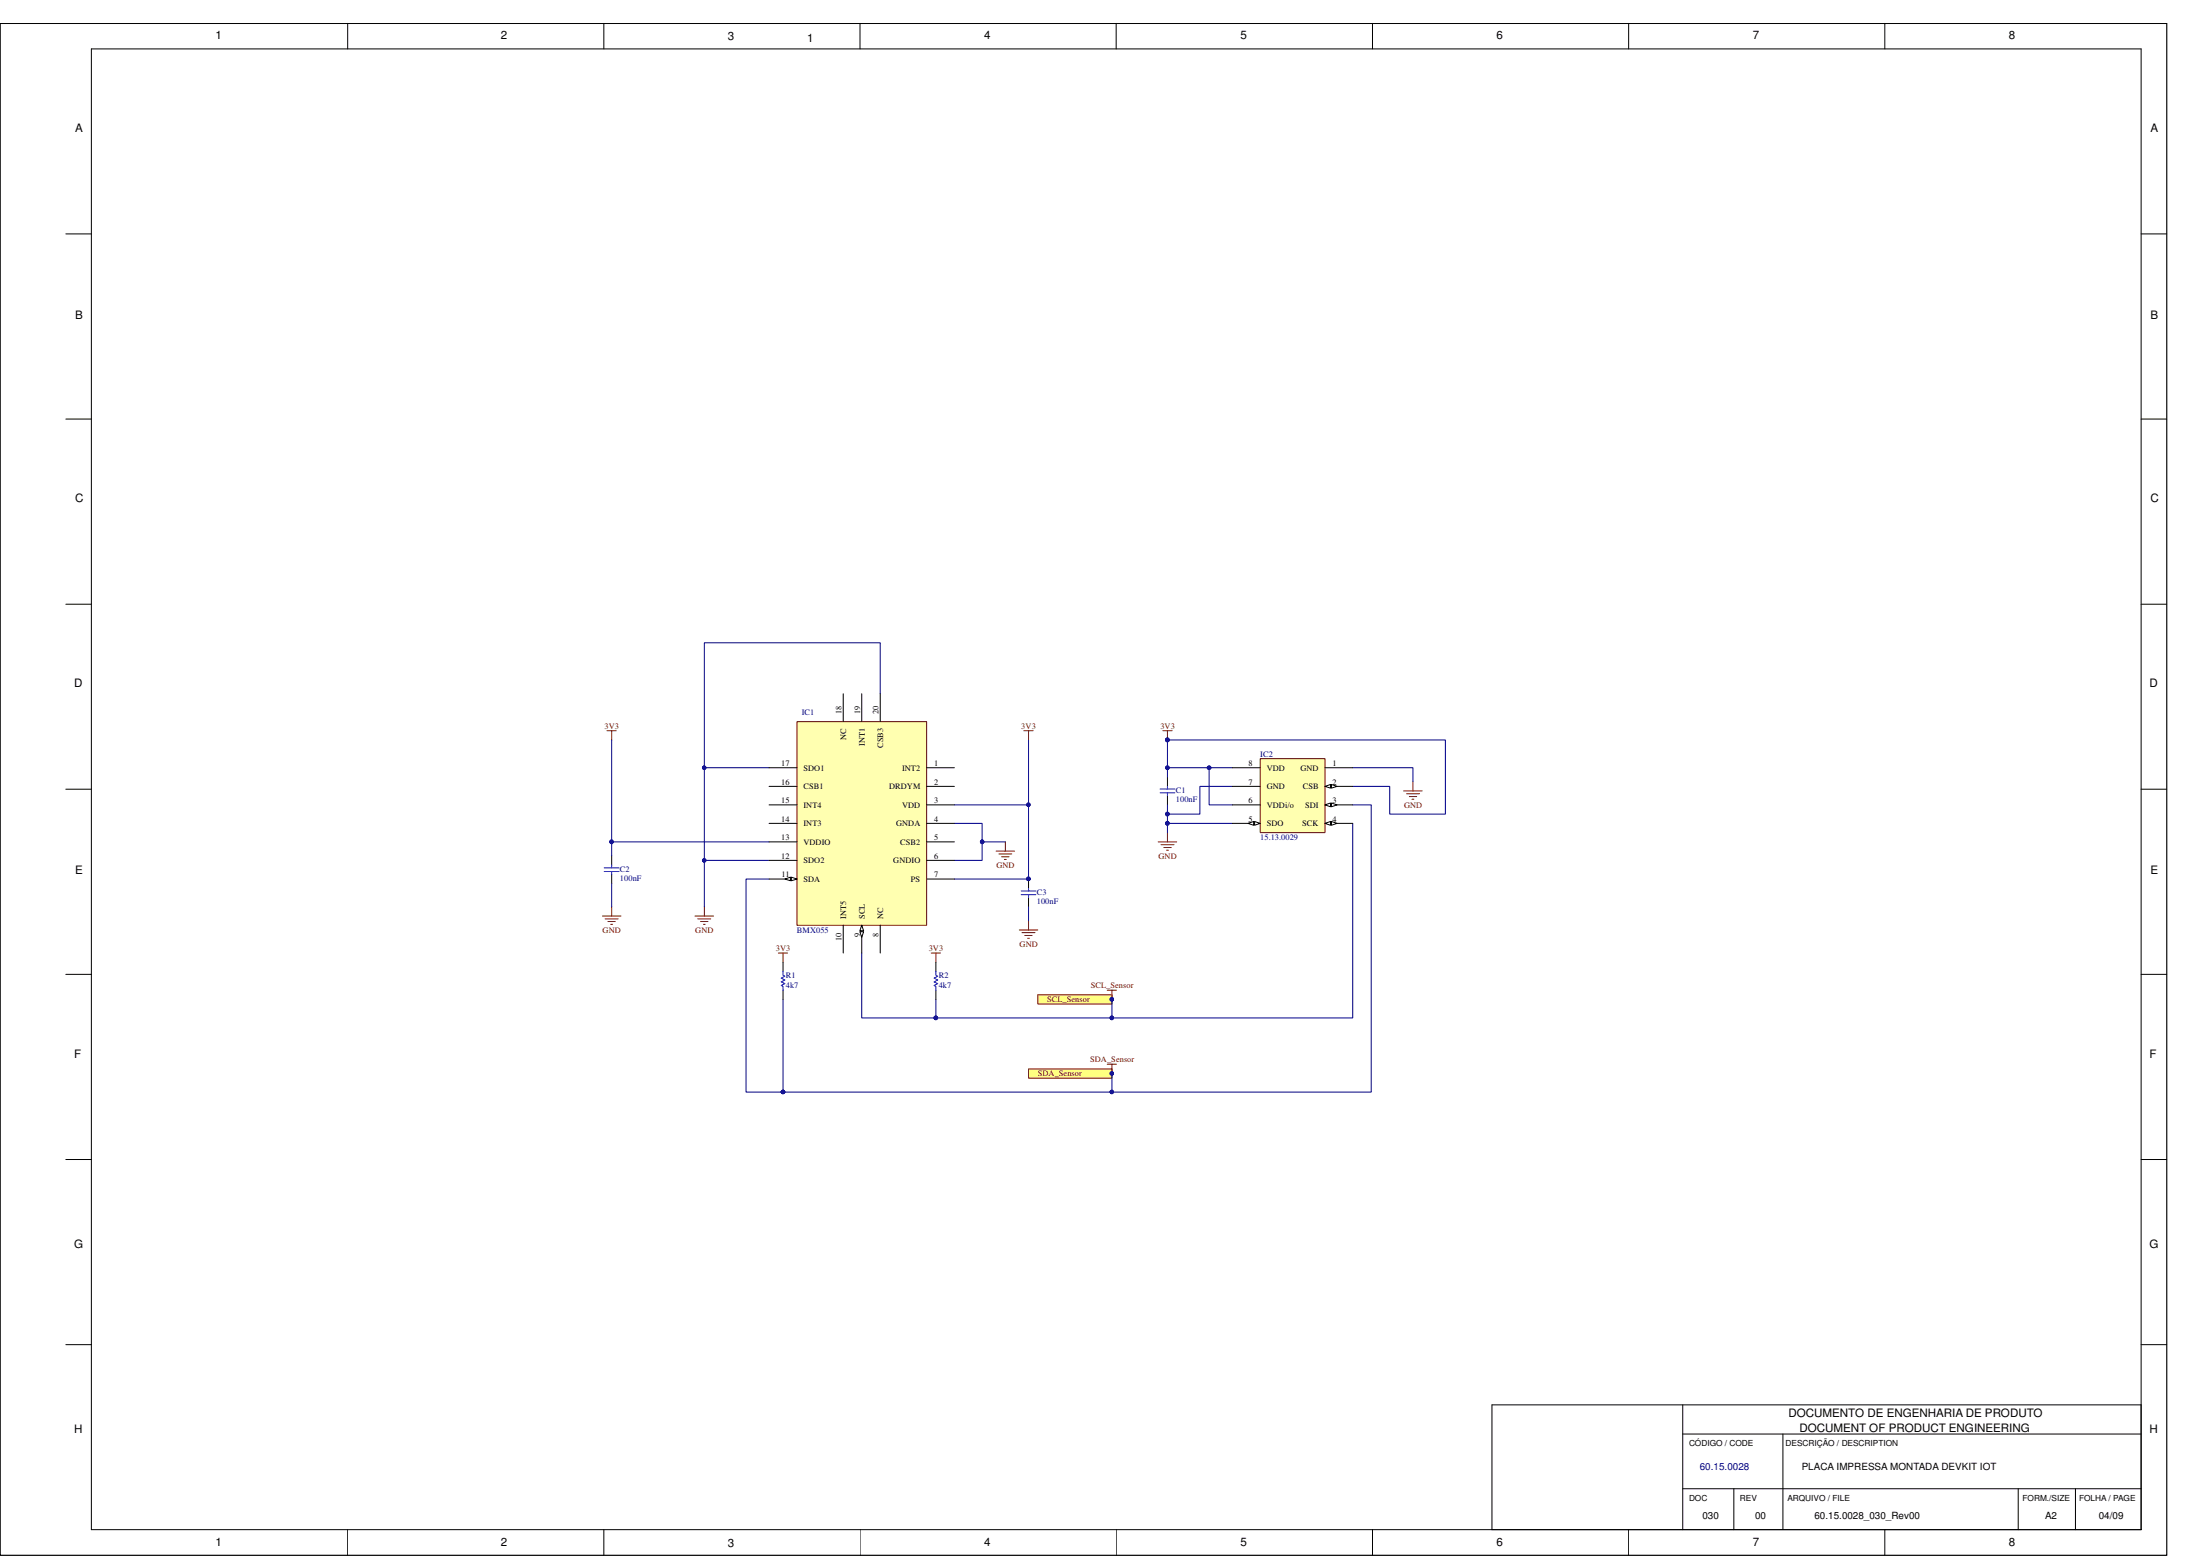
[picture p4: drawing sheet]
<svg xmlns="http://www.w3.org/2000/svg" width="594mm" height="420mm" viewBox="0 0 594 420" stroke-linecap="round" stroke-linejoin="round" font-family="sans-serif">
<g fill="none" stroke="#000" stroke-width=".27">
<path d="M.1 6.3h585v413.6h-585zM24.7 13.2h553.5v399.8h-553.5zM93.9 6.3v6.9M163.1 6.3v6.9M232.2 6.3v6.9M301.4 6.3v6.9M370.6 6.3v6.9M439.8 6.3v6.9M509 6.3v6.9M17.8 63.2h6.9M578.2 63.2h6.9M17.8 113.2h6.9"/>
<path d="M578.2 113.2h6.9M17.8 163.2h6.9M578.2 163.2h6.9M17.8 213.1h6.9M578.2 213.1h6.9M165.2 231.1v2.5M165.2 236.1v2.5M277.7 237.4v2.5M277.7 242.4v2.5M17.8 263.1h6.9M578.2 263.1h6.9M17.8 313.1h6.9"/>
<path d="M578.2 313.1h6.9M17.8 363.1h6.9M454.4 379.3v33.7M578.2 363.1h6.9M578.2 379.3h-175.3v33.7M454.4 387.2h123.8M481.4 387.2v25.8M93.9 413v7M163.1 413v7M232.2 413v7M301.4 413v7M370.6 413v7"/>
<path d="M439.8 413v7M454.4 402h123.8M468.2 402v11M509 413v7M545 402v11M560.4 402v11"/>
</g>
<path d="M163.1 234.4h4.1M163.1 235.3h4.1M165.2 233.6v.8M165.2 235.3v.8" fill="none" stroke="#00f" stroke-width=".27"/>
<circle cx="277.7" cy="237.3" r=".46" fill="#000080"/>
<circle cx="277.7" cy="237.3" r=".46" fill="none" stroke="#000080" stroke-width=".27"/>
<path d="M277.7 239.9v.7M275.8 240.6h3.9M275.8 241.6h3.9M277.7 241.6v.8" fill="none" stroke="#00f" stroke-width=".27"/>
<circle cx="277.7" cy="237.3" r=".46" fill="#000080"/>
<circle cx="277.7" cy="237.3" r=".46" fill="none" stroke="#000080" stroke-width=".27"/>
<path d="M315.2 209.8v2.5M315.2 214.8v2.5" fill="none" stroke="#000" stroke-width=".27"/>
<path d="M313.3 213.1h4M313.3 214.1h4M315.2 212.3v.8M315.2 214.1v.7" fill="none" stroke="#00f" stroke-width=".27"/>
<g fill="none" stroke="#800000" stroke-width=".27">
<path d="M163.9 197.3h2.5M165.2 197.3v2.5M276.5 197.3h2.5M277.7 197.3v2.5M314 197.3h2.5M315.2 197.3v2.5M269 229.8h5M269.7 230.6h3.5M270.5 231.4h2M271.2 232.1h.5M271.5 227.3v2.5M162.7 247.4h5"/>
<path d="M163.4 248.1h3.5M164.2 248.8h2M164.9 249.6h.5M165.2 244.9v2.5M210.2 257.3h2.5M211.4 257.3v2.5M251.5 257.3h2.5M252.7 257.3v2.5M275.2 251.1h5M276 251.8h3.5M276.7 252.6h2M277.5 253.4h.5"/>
<path d="M277.7 248.6v2.5"/>
</g>
<circle cx="315.2" cy="199.8" r=".49" fill="#000080"/>
<circle cx="315.2" cy="199.8" r=".49" fill="none" stroke="#000080" stroke-width=".27"/>
<path d="M379 213.6h5M379.8 214.3h3.5M380.6 215.1h2M381.3 215.8h.5M381.5 211.1v2.5M312.8 227.3h4.9M313.5 228.1h3.5M314.3 228.9h2M315 229.6h.5M315.2 224.8v2.5M299 287.4h2.5M300.3 287.4v2.5" fill="none" stroke="#800000" stroke-width=".27"/>
<circle cx="300.2" cy="289.9" r=".46" fill="#000080"/>
<circle cx="300.2" cy="289.9" r=".46" fill="none" stroke="#000080" stroke-width=".27"/>
<path d="M299 267.4h2.5M300.3 267.4v2.5" fill="none" stroke="#800000" stroke-width=".27"/>
<circle cx="300.2" cy="269.8" r=".46" fill="#000080"/>
<circle cx="300.2" cy="269.8" r=".46" fill="none" stroke="#000080" stroke-width=".27"/>
<path d="M280.2 268.6h20.1v2.5h-20.1z" fill-rule="evenodd" fill="#ffff80"/>
<path d="M280.2 268.6h20.1v2.5h-20.1z" fill="none" stroke="#800000" stroke-width=".27"/>
<circle cx="300.2" cy="269.8" r=".46" fill="#000080"/>
<circle cx="300.2" cy="269.8" r=".46" fill="none" stroke="#000080" stroke-width=".27"/>
<path d="M277.7 288.6h22.6v2.5h-22.6z" fill-rule="evenodd" fill="#ffff80"/>
<path d="M277.7 288.6h22.6v2.5h-22.6z" fill="none" stroke="#800000" stroke-width=".27"/>
<circle cx="300.2" cy="289.9" r=".46" fill="#000080"/>
<g fill="none" stroke="#000080" stroke-width=".27">
<path d="M207.7 232.3h-17.5v12.6"/>
<circle cx="300.2" cy="289.9" r=".46"/>
</g>
<path d="M187.7 247.4h5M188.4 248.1h3.5M189.2 248.8h2M189.9 249.6h.5M190.2 244.9v2.5" fill="none" stroke="#800000" stroke-width=".27"/>
<circle cx="190.2" cy="232.3" r=".46" fill="#000080"/>
<g fill="none" stroke="#000080" stroke-width=".27">
<path d="M207.7 227.3h-42.5v3.8"/>
<circle cx="190.2" cy="232.3" r=".46"/>
</g>
<circle cx="165.1" cy="227.3" r=".48" fill="#000080"/>
<g fill="none" stroke="#000080" stroke-width=".27">
<path d="M207.7 207.3h-17.5v25"/>
<circle cx="165.1" cy="227.3" r=".48"/>
</g>
<circle cx="190.2" cy="207.3" r=".46" fill="#000080"/>
<circle cx="190.2" cy="207.3" r=".46" fill="none" stroke="#000080" stroke-width=".27"/>
<circle cx="190.2" cy="232.3" r=".46" fill="#000080"/>
<g fill="none" stroke="#000080" stroke-width=".27">
<path d="M207.7 237.4h-6.2v57.5h9.9"/>
<circle cx="190.2" cy="232.3" r=".46"/>
</g>
<circle cx="211.4" cy="294.9" r=".48" fill="#000080"/>
<g fill="none" stroke="#000080" stroke-width=".27">
<path d="M300.3 289.9v5h-88.9"/>
<circle cx="211.4" cy="294.9" r=".48"/>
</g>
<circle cx="211.4" cy="294.9" r=".48" fill="#000080"/>
<circle cx="211.4" cy="294.9" r=".48" fill="none" stroke="#000080" stroke-width=".27"/>
<circle cx="300.2" cy="294.9" r=".46" fill="#000080"/>
<circle cx="300.2" cy="294.9" r=".46" fill="none" stroke="#000080" stroke-width=".27"/>
<circle cx="300.2" cy="289.9" r=".46" fill="#000080"/>
<g fill="none" stroke="#000080" stroke-width=".27">
<path d="M365.3 222.3v52.6h-132.6v-17.6"/>
<circle cx="300.2" cy="289.9" r=".46"/>
</g>
<circle cx="252.7" cy="274.8" r=".49" fill="#000080"/>
<circle cx="252.7" cy="274.8" r=".49" fill="none" stroke="#000080" stroke-width=".27"/>
<circle cx="300.2" cy="274.8" r=".48" fill="#000080"/>
<g fill="none" stroke="#000080" stroke-width=".27">
<path d="M257.7 217.3h20v20.1h-20"/>
<circle cx="300.2" cy="274.8" r=".48"/>
</g>
<circle cx="277.7" cy="237.3" r=".46" fill="#000080"/>
<circle cx="277.7" cy="237.3" r=".46" fill="none" stroke="#000080" stroke-width=".27"/>
<circle cx="277.7" cy="217.3" r=".46" fill="#000080"/>
<g fill="none" stroke="#000080" stroke-width=".27">
<path d="M271.5 227.3h-6.3v5h-7.5"/>
<circle cx="277.7" cy="217.3" r=".46"/>
</g>
<circle cx="265.2" cy="227.3" r=".48" fill="#000080"/>
<g fill="none" stroke="#000080" stroke-width=".27">
<path d="M257.7 222.3h7.5v5"/>
<circle cx="265.2" cy="227.3" r=".48"/>
</g>
<circle cx="265.2" cy="227.3" r=".48" fill="#000080"/>
<g fill="none" stroke="#000080" stroke-width=".27">
<path d="M365.3 217.3h5v77.6h-70"/>
<circle cx="265.2" cy="227.3" r=".48"/>
</g>
<circle cx="300.2" cy="294.9" r=".46" fill="#000080"/>
<g fill="none" stroke="#000080" stroke-width=".27">
<path d="M332.8 212.3h-8.8v7.5h-8.8"/>
<circle cx="300.2" cy="294.9" r=".46"/>
</g>
<circle cx="315.2" cy="219.8" r=".48" fill="#000080"/>
<g fill="none" stroke="#000080" stroke-width=".27">
<path d="M315.2 199.8v7.5h17.6"/>
<circle cx="315.2" cy="219.8" r=".48"/>
</g>
<circle cx="315.2" cy="199.8" r=".49" fill="#000080"/>
<circle cx="315.2" cy="199.8" r=".49" fill="none" stroke="#000080" stroke-width=".27"/>
<circle cx="315.2" cy="207.3" r=".48" fill="#000080"/>
<circle cx="315.2" cy="207.3" r=".48" fill="none" stroke="#000080" stroke-width=".27"/>
<circle cx="326.5" cy="207.3" r=".48" fill="#000080"/>
<g fill="none" stroke="#000080" stroke-width=".27">
<path d="M315.2 199.8h75.1v20h-15v-7.5h-10"/>
<circle cx="326.5" cy="207.3" r=".48"/>
</g>
<circle cx="315.2" cy="199.8" r=".49" fill="#000080"/>
<g fill="none" stroke="#000080" stroke-width=".27">
<path d="M326.5 207.3v10h6.3"/>
<circle cx="315.2" cy="199.8" r=".49"/>
</g>
<circle cx="326.5" cy="207.3" r=".48" fill="#000080"/>
<g fill="none" stroke="#000080" stroke-width=".27">
<path d="M165.2 199.8v27.5M365.3 207.3h16.2v3.8M165.2 238.6v6.3"/>
<circle cx="326.5" cy="207.3" r=".48"/>
</g>
<circle cx="165.1" cy="227.3" r=".48" fill="#000080"/>
<g fill="none" stroke="#000080" stroke-width=".27">
<path d="M211.4 269.9v25"/>
<circle cx="165.1" cy="227.3" r=".48"/>
</g>
<circle cx="211.4" cy="294.9" r=".48" fill="#000080"/>
<g fill="none" stroke="#000080" stroke-width=".27">
<path d="M252.7 269.9v5"/>
<circle cx="211.4" cy="294.9" r=".48"/>
</g>
<circle cx="252.7" cy="274.8" r=".49" fill="#000080"/>
<g fill="none" stroke="#000080" stroke-width=".27">
<path d="M277.7 199.8v17.5M277.7 244.9v3.7"/>
<circle cx="252.7" cy="274.8" r=".49"/>
</g>
<circle cx="277.7" cy="217.3" r=".46" fill="#000080"/>
<g fill="none" stroke="#000080" stroke-width=".27">
<path d="M300.3 269.9v5"/>
<circle cx="277.7" cy="217.3" r=".46"/>
</g>
<circle cx="300.2" cy="269.8" r=".46" fill="#000080"/>
<circle cx="300.2" cy="269.8" r=".46" fill="none" stroke="#000080" stroke-width=".27"/>
<circle cx="300.2" cy="274.8" r=".48" fill="#000080"/>
<g fill="none" stroke="#000080" stroke-width=".27">
<path d="M315.2 217.3v7.5"/>
<circle cx="300.2" cy="274.8" r=".48"/>
</g>
<circle cx="315.2" cy="219.8" r=".48" fill="#000080"/>
<circle cx="315.2" cy="219.8" r=".48" fill="none" stroke="#000080" stroke-width=".27"/>
<circle cx="315.2" cy="222.3" r=".49" fill="#000080"/>
<g fill="none" stroke="#000080" stroke-width=".27">
<path d="M315.2 207.3v2.5"/>
<circle cx="315.2" cy="222.3" r=".49"/>
</g>
<circle cx="315.2" cy="207.3" r=".48" fill="#000080"/>
<g fill="none" stroke="#000080" stroke-width=".27">
<path d="M237.7 187.3v-13.7h-47.5v33.7"/>
<circle cx="315.2" cy="207.3" r=".48"/>
</g>
<circle cx="190.2" cy="207.3" r=".46" fill="#000080"/>
<g fill="none" stroke="#000080" stroke-width=".27">
<path d="M315.2 222.3h17.6"/>
<circle cx="190.2" cy="207.3" r=".46"/>
</g>
<circle cx="315.2" cy="222.3" r=".49" fill="#000080"/>
<circle cx="315.2" cy="222.3" r=".49" fill="none" stroke="#000080" stroke-width=".27"/>
<path d="M340.4 204.9h17.4v19.9h-17.4z" fill="#ffffb0"/>
<path d="M340.3 204.9h17.5v19.9h-17.5z" fill="none" stroke="#800000" stroke-width=".27"/>
<path d="M332.8 207.3h7.5M332.8 212.3h7.5M332.8 217.3h7.5M332.8 222.3h7.5" fill="none" stroke="#000" stroke-width=".27"/>
<path d="M338.8 221.8l1.5 .5-1.5 .5z" fill="#fff"/>
<path d="M338.8 221.8l1.5 .5-1.5 .5z" fill="none" stroke="#000" stroke-width=".27"/>
<path d="M337 222.3l1.5-.5v1z" fill="#fff"/>
<path d="M357.8 207.3h7.5M357.8 212.3h7.5M337 222.3l1.5-.5v1z" fill="none" stroke="#000" stroke-width=".27"/>
<path d="M357.8 212.3l1.5-.5v1z" fill="#fff"/>
<path d="M357.8 212.3l1.5-.5v1z" fill="none" stroke="#000" stroke-width=".27"/>
<path d="M359.5 211.8l1.6 .5-1.6 .5z" fill="#fff"/>
<path d="M357.8 217.3h7.5M359.5 211.8l1.6 .5-1.6 .5z" fill="none" stroke="#000" stroke-width=".27"/>
<path d="M357.8 217.3l1.5-.5v1z" fill="#fff"/>
<path d="M357.8 217.3l1.5-.5v1z" fill="none" stroke="#000" stroke-width=".27"/>
<path d="M359.5 216.8l1.6 .5-1.6 .5z" fill="#fff"/>
<path d="M359.5 216.8l1.6 .5-1.6 .5zM357.8 222.3h7.5" fill="none" stroke="#000" stroke-width=".27"/>
<path d="M357.8 222.3l1.5-.5v1z" fill="#fff"/>
<path d="M357.8 222.3l1.5-.5v1z" fill="none" stroke="#000" stroke-width=".27"/>
<path d="M359.5 221.8l1.6 .5-1.6 .5z" fill="#fff"/>
<path d="M359.5 221.8l1.6 .5-1.6 .5z" fill="none" stroke="#000" stroke-width=".27"/>
<path d="M215.3 194.9h34.9v55h-34.9z" fill="#ffffb0"/>
<path d="M215.2 194.9h35v55h-35z" fill="none" stroke="#800000" stroke-width=".27"/>
<path d="M250.2 207.3h7.5M250.2 212.3h7.5M250.2 217.3h7.5M250.2 222.3h7.5M250.2 227.3h7.5M250.2 232.3h7.5M250.2 237.4h7.5M232.7 249.9v7.4M237.7 249.9v7.4" fill="none" stroke="#000" stroke-width=".27"/>
<path d="M232.7 249.9l.5 1.4h-1z" fill="#fff"/>
<path d="M232.7 249.9l.5 1.4h-1z" fill="none" stroke="#000" stroke-width=".27"/>
<path d="M232.2 251.6h1l-.5 1.5z" fill="#fff"/>
<path d="M207.7 237.4h7.5M227.7 249.9v7.4M232.2 251.6h1l-.5 1.5z" fill="none" stroke="#000" stroke-width=".27"/>
<path d="M213.7 236.9l1.5 .5-1.5 .4z" fill="#fff"/>
<path d="M213.7 236.9l1.5 .5-1.5 .4z" fill="none" stroke="#000" stroke-width=".27"/>
<path d="M212 237.4l1.4-.5v.9z" fill="#fff"/>
<g fill="none" stroke="#000" stroke-width=".27">
<path d="M227.7 187.3v7.5M232.7 187.3v7.5M237.7 187.3v7.5M207.7 217.3h7.5M207.7 212.3h7.5M207.7 207.3h7.5M207.7 232.3h7.5M207.7 227.3h7.5M207.7 222.3h7.5M212 237.4l1.4-.5v.9zM211.4 259.8v2.5M252.7 259.8v2.5"/>
<path d="M211.4 267.4v2.5M252.7 267.4v2.5"/>
</g>
<path d="M211.4 262.3v1.1l.6 .2-1.1 .5 1.1 .5-1.1 .5 1.1 .5-1.1 .5 .5 .3v1M252.7 262.3v1.1l.5 .2-1 .5 1 .5-1 .5 1 .5-1 .5 .5 .3v1" fill="none" stroke="#00f" stroke-width=".27"/>
<g font-size="3.1">
<text x="58.2" y="10.6">1</text>
<text x="135.2" y="10.6">2</text>
<text x="196.5" y="10.8">3</text>
<text x="218" y="11.3">1</text>
<text x="265.8" y="10.6">4</text>
<text x="334.9" y="10.6">5</text>
<text x="404.1" y="10.6">6</text>
<text x="473.3" y="10.6">7</text>
<text x="542.5" y="10.6">8</text>
<text x="20.3" y="35.7">A</text>
<text x="580.7" y="35.7">A</text>
<text x="20.3" y="86.2">B</text>
<text x="580.7" y="86.2">B</text>
<text x="20.3" y="135.7">C</text>
<text x="580.7" y="135.7">C</text>
<text x="20" y="185.6">D</text>
<text x="580.4" y="185.6">D</text>
<text x="20.3" y="236.1">E</text>
<text x="580.7" y="236.1">E</text>
<text x="20" y="285.6">F</text>
<text x="580.4" y="285.6">F</text>
<text x="20" y="337.1">G</text>
<text x="580.4" y="337.1">G</text>
<text x="483" y="382.7">DOCUMENTO DE ENGENHARIA DE PRODUTO</text>
<text x="20" y="387.1">H</text>
<text x="485.9" y="386.6">DOCUMENT OF PRODUCT ENGINEERING</text>
<text x="580.4" y="387.1">H</text>
<text x="58.2" y="417.4">1</text>
<text x="135.2" y="417.4">2</text>
<text x="196.5" y="417.6">3</text>
<text x="265.8" y="417.4">4</text>
<text x="334.9" y="417.4">5</text>
<text x="404.1" y="417.4">6</text>
<text x="473.3" y="417.4">7</text>
<text x="542.5" y="417.4">8</text>
</g>
<text font-size="2.7" fill="#000080" x="459" y="397">60.15.0028</text>
<g font-size="2.7">
<text x="486.5" y="397">PLACA IMPRESSA MONTADA DEVKIT IOT</text>
<text x="459.7" y="410.2">030</text>
<text x="474" y="410.2">00</text>
<text x="490" y="410.1">60.15.0028_030_Rev00</text>
<text x="552.2" y="410.2">A2</text>
<text x="566.8" y="410.1">04/09</text>
</g>
<g font-size="2.2" fill="#800000">
<text x="163.2" y="196.8">3V3</text>
<text x="275.8" y="196.8">3V3</text>
<text x="313.3" y="196.8">3V3</text>
<text x="379.1" y="218.1">GND</text>
<text x="312.8" y="231.9">GND</text>
<text x="269.1" y="234.4">GND</text>
<text x="162.7" y="251.9">GND</text>
<text x="187.7" y="251.9">GND</text>
<text x="209.5" y="256.9">3V3</text>
<text x="250.8" y="256.9">3V3</text>
<text x="275.3" y="255.7">GND</text>
<text x="294.5" y="266.9">SCL_Sensor</text>
<text x="282.7" y="270.6">SCL_Sensor</text>
<text x="294.4" y="286.9">SDA_Sensor</text>
<text x="280.2" y="290.7">SDA_Sensor</text>
</g>
<g font-size="2.2" fill="#000080">
<text x="216.5" y="193.1">IC1</text>
<text x="340.3" y="204.3">IC2</text>
<text x="317.5" y="214.1">C1</text>
<text x="317.5" y="216.6">100nF</text>
<text x="340.3" y="226.9">15.13.0029</text>
<text x="167.4" y="237.9">100nF</text>
<text x="167.4" y="235.4">C2</text>
<text x="280" y="244.1">100nF</text>
<text x="280" y="241.6">C3</text>
<text x="215.2" y="251.9">BMX055</text>
<text x="212.2" y="266.7">4k7</text>
<text x="212.2" y="264.2">R1</text>
<text x="253.5" y="264.2">R2</text>
<text x="253.5" y="266.7">4k7</text>
</g>
<g font-size="2.2">
<text x="227.2" y="192.8" transform="rotate(-90 227.2 192.8)">18</text>
<text x="232.2" y="192.8" transform="rotate(-90 232.2 192.8)">19</text>
<text x="237.2" y="192.8" transform="rotate(-90 237.2 192.8)">20</text>
<text x="228.5" y="199.7" transform="rotate(-90 228.5 199.7)">NC</text>
<text x="233.5" y="201.5" transform="rotate(-90 233.5 201.5)">INT1</text>
<text x="238.5" y="202" transform="rotate(-90 238.5 202)">CSB3</text>
<text x="210.9" y="206.8">17</text>
<text x="217" y="208.1">SDO1</text>
<text x="243.6" y="208.1">INT2</text>
<text x="252.3" y="206.8">1</text>
<text x="337.2" y="206.8">8</text>
<text x="342" y="208.1">VDD</text>
<text x="351.1" y="208.1">GND</text>
<text x="359.8" y="206.8">1</text>
<text x="210.9" y="211.9">16</text>
<text x="217" y="213.1">CSB1</text>
<text x="240.1" y="213.1">DRDYM</text>
<text x="252.3" y="211.9">2</text>
<text x="337.2" y="211.9">7</text>
<text x="342" y="213.1">GND</text>
<text x="351.8" y="213.1">CSB</text>
<text x="359.8" y="211.9">2</text>
<text x="210.9" y="221.9">14</text>
<text x="210.9" y="216.9">15</text>
<text x="217" y="218.1">INT4</text>
<text x="243.6" y="218.1">VDD</text>
<text x="252.3" y="221.9">4</text>
<text x="252.3" y="216.9">3</text>
<text x="337.2" y="216.9">6</text>
<text x="337.2" y="221.9">5</text>
<text x="342" y="218.1">VDDi/o</text>
<text x="352.4" y="218.1">SDI</text>
<text x="359.8" y="216.9">3</text>
<text x="359.8" y="221.9">4</text>
<text x="210.9" y="226.9">13</text>
<text x="217" y="223.1">INT3</text>
<text x="242" y="223.1">GNDA</text>
<text x="252.3" y="226.9">5</text>
<text x="342" y="223.1">SDO</text>
<text x="351.7" y="223.1">SCK</text>
<text x="210.9" y="231.9">12</text>
<text x="217" y="233.1">SDO2</text>
<text x="217" y="228.1">VDDIO</text>
<text x="241.2" y="233.1">GNDIO</text>
<text x="243.1" y="228.1">CSB2</text>
<text x="252.3" y="231.9">6</text>
<text x="211" y="236.9">11</text>
<text x="217" y="238.1">SDA</text>
<text x="246" y="238.1">PS</text>
<text x="252.3" y="236.9">7</text>
<text x="228.5" y="248.1" transform="rotate(-90 228.5 248.1)">INT5</text>
<text x="233.5" y="248.1" transform="rotate(-90 233.5 248.1)">SCL</text>
<text x="238.5" y="248.1" transform="rotate(-90 238.5 248.1)">NC</text>
<text x="227.2" y="254.1" transform="rotate(-90 227.2 254.1)">10</text>
<text x="232.2" y="253" transform="rotate(-90 232.2 253)">9</text>
<text x="237.2" y="253" transform="rotate(-90 237.2 253)">8</text>
<text x="456.1" y="390.4">CÓDIGO / CODE</text>
<text x="482.2" y="390.4">DESCRIÇÃO / DESCRIPTION</text>
<text x="456.1" y="405.2">DOC</text>
<text x="469.9" y="405.2">REV</text>
<text x="482.7" y="405.2">ARQUIVO / FILE</text>
<text x="546.2" y="405.2">FORM./SIZE</text>
<text x="561.5" y="405.2">FOLHA / PAGE</text>
</g>
</svg>
